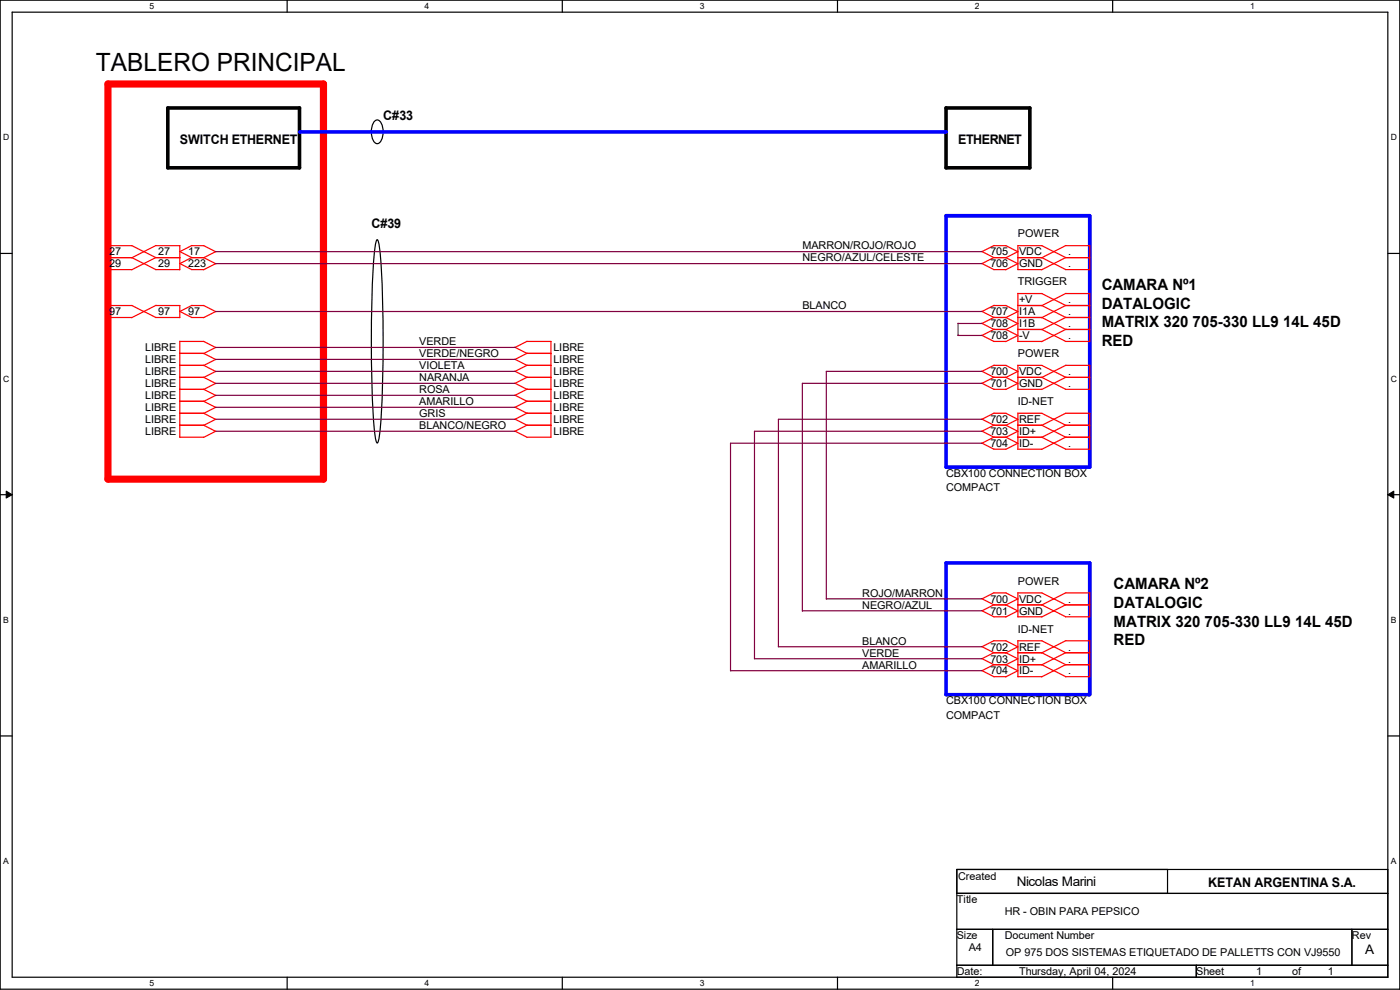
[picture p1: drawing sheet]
<svg xmlns="http://www.w3.org/2000/svg" width="297mm" height="210mm" viewBox="0 0 297 210" stroke-linecap="round" stroke-linejoin="round" font-family="sans-serif">
<path d="M0 0h297v209.8h-297zM2.6 2.6h291.8v204.7h-291.8z" fill="none" stroke="#000" stroke-width=".25"/>
<g fill="#fff">
<path d="M31.7 .3h1v2h-1z"/>
<path d="M31.7 207.6h1v1.9h-1z"/>
</g>
<path d="M60.9 0v2.6M60.9 207.3v2.5" fill="none" stroke="#000" stroke-width=".25"/>
<g fill="#fff">
<path d="M90.1 .3h1v2h-1z"/>
<path d="M90.1 207.6h1v1.9h-1z"/>
</g>
<path d="M119.3 0v2.6M119.3 207.3v2.5" fill="none" stroke="#000" stroke-width=".25"/>
<g fill="#fff">
<path d="M148.5 .3h.9v2h-.9z"/>
<path d="M148.5 207.6h.9v1.9h-.9z"/>
</g>
<path d="M177.7 0v2.6M177.7 207.3v2.5" fill="none" stroke="#000" stroke-width=".25"/>
<g fill="#fff">
<path d="M206.8 .3h1v2h-1z"/>
<path d="M206.8 207.6h1v1.9h-1z"/>
</g>
<path d="M236.1 0v2.6M236.1 207.3v2.5" fill="none" stroke="#000" stroke-width=".25"/>
<g fill="#fff">
<path d="M265.2 .3h1v2h-1z"/>
<path d="M265.2 207.6h1v1.9h-1z"/>
<path d="M.7 28.2h1.2v1.9h-1.2z"/>
<path d="M295.1 28.2h1.2v1.9h-1.2z"/>
<path d="M.7 79.3h1.2v2h-1.2z"/>
<path d="M295.1 79.3h1.2v2h-1.2z"/>
</g>
<path d="M0 53.8h2.6M294.4 53.8h2.6" fill="none" stroke="#000" stroke-width=".25"/>
<g fill="#fff">
<path d="M.7 130.5h1.2v2h-1.2z"/>
<path d="M295.1 130.5h1.1v2h-1.1z"/>
</g>
<path d="M0 104.9h2.6M294.4 104.9h2.6" fill="none" stroke="#000" stroke-width=".25"/>
<path d="M1.3 104.2l1.3 .7-1.3 .8zM294.4 104.9l1.3-.7v1.5z" fill="#000" stroke="#000" stroke-width=".21"/>
<g fill="#fff">
<path d="M.7 181.7h1.2v2h-1.2z"/>
<path d="M295.1 181.7h1.1v2h-1.1z"/>
</g>
<path d="M79.4 25.8a.84 .84 0 0 1 .9-.3 .84 .84 0 0 1 .6 .7 3.8 3.8 0 0 1-.5 4.2 .9 .9 0 0 1-1.3-.7 4.3 4.3 0 0 1 .3-3.9zM79.9 51l.1-.2a9.1 9.1 0 0 1 .8 4.2 275.1 275.1 0 0 1-.3 37.1 3.1 3.1 0 0 1-.5 1.9 9.1 9.1 0 0 1-.7-4.2 275.1 275.1 0 0 1 .2-37zM0 156.1h2.6M294.4 156.1h2.6M203 184.4h91.4v22.9h-91.4zM203 189.5h91.4M203 197.1h91.4M210.6 197.1v7.7M247.7 184.4v5.1M286.8 197.1v7.7M203 204.8h91.4M253.8 204.8v2.5" fill="none" stroke="#000" stroke-width=".25"/>
<path d="M22.9 17.8h45.7v83.8h-45.7z" fill="none" stroke="#f00" stroke-width="1.5"/>
<path d="M35.6 22.9h27.9v12.7h-27.9zM200.7 22.9h17.8v12.7h-17.8z" fill="none" stroke="#000" stroke-width=".76"/>
<path d="M63.5 28h137.2M200.7 45.8h30.5v53.3h-30.5zM200.7 119.4h30.5v28h-30.5z" fill="none" stroke="#00f" stroke-width=".76"/>
<g fill="none" stroke="#f00" stroke-width=".25">
<path d="M22.9 54.7h5.1l2.6 1.3M22.9 57.2h5.1M22.9 52.1h5.1l2.6 1.3M22.9 52.1v5.1M30.5 53.3l2.5 1.4h5.2M30.5 55.9l2.5 1.3h5.1M33.1 52.1h5.1M33.1 52.1l-5.2 2.6M33.1 54.6l-5.2 2.6M38.1 53.3l2.6 1.4M38.1 55.9l2.6 1.3M38.1 52.1v5.1"/>
<path d="M40.6 54.7h2.7M40.6 57.2h2.6M40.7 52.1h2.6M40.7 52.1l-2.6 1.3M40.7 54.6l-2.6 1.3M43.2 52.1l2.6 1.3M43.2 54.7l2.6 1.3M45.8 53.4l-2.6 1.3M45.8 55.9l-2.6 1.3M208.3 53.3l2.6 1.4M208.3 55.9l2.6 1.3M210.8 54.7h2.6l2.6 1.3"/>
<path d="M210.8 57.2h2.6M210.9 52.1h2.5l2.6 1.3M210.9 52.1l-2.6 1.3M210.9 54.6l-2.6 1.3M215.9 54.7h5.2M215.9 52.1h5.2M215.9 52.1v5.1h5.1M215.9 53.4l-2.5 1.3M215.9 55.9l-2.5 1.3M221 54.7l2.6 1.3M221 52.1l5.1 2.6M223.5 55.9l2.6 1.3"/>
<path d="M226.1 54.7h5.1M226.1 57.2h5.1M226.1 52.1h5.1M226.1 54.6l-5.1 2.6M226.1 52.1l-5.1 2.6M231.2 52.1v5.1M22.9 67.4h5.1M22.9 64.8h5.1l5.1 2.6h5M22.9 64.8v2.6M33.1 64.8h5.1M33.1 64.8l-5.2 2.6M38.1 75h5.2"/>
<path d="M38.1 77.5h5.2M38.1 66l2.6 1.4M38.1 72.4h5.2M38.1 64.8v2.6M38.1 72.4v20.4M40.6 67.4h2.6M40.7 64.8h2.6M40.7 64.8l-2.6 1.3M43.2 72.4l2.6 1.3M43.2 75l2.6 1.3M43.2 77.5l2.6 1.3M43.2 64.8l2.6 1.3"/>
<path d="M45.8 73.7l-2.6 1.3M45.8 76.2l-2.6 1.4M45.8 78.8l-2.6 1.3M45.8 66.1l-2.6 1.3M109.2 73.7l2.6 1.3M109.2 76.2l2.6 1.3M109.2 78.7l2.6 1.4M111.8 75h5.1M111.8 77.5h5.1M111.8 72.4h5.1M111.8 72.4l-2.5 1.3M111.8 74.9l-2.5 1.3"/>
<path d="M111.8 77.5l-2.5 1.3M116.9 72.4v20.4M208.3 68.6l2.6 1.3M208.3 71.1l2.6 1.3M208.3 66l2.6 1.4M208.3 78.7l2.6 1.4M210.8 72.4h2.6M210.8 67.4h2.6l2.6 1.3M210.8 69.9h2.6l2.6 1.3M210.9 77.5h2.5l2.6 1.3M210.9 64.8h2.5l2.6 1.3M210.9 67.3l-2.6 1.3"/>
<path d="M210.9 69.8l-2.6 1.4M210.9 64.8l-2.6 1.3M210.9 77.5l-2.6 1.3M215.9 64.8h5.2M215.9 67.4h5.2M215.9 69.9h5.2M215.9 62.2v10.2h5.1M215.9 68.6l-2.5 1.3M215.9 71.2l-2.5 1.3M215.9 66.1l-2.5 1.3M215.9 62.3h5.2M215.9 78.8l-2.5 1.3"/>
<path d="M221 77.5l2.6 1.3M221 64.8l2.6 1.3M221 62.3l2.6 1.3M221 69.9l2.6 1.3M221 67.4l2.6 1.3M221.1 77.5h-5.2v5.1h5.1M223.5 78.7l2.6 1.4M223.5 63.5l2.6 1.3M223.5 66l2.6 1.4M223.5 71.1l2.6 1.3M223.5 68.6l2.6 1.3M226.1 64.8h5.1"/>
<path d="M226.1 67.4h5.1M226.1 69.9h5.1M226.1 77.5h5.1M226.1 62.3h5.1M226.1 77.5l-5.1 2.6M226.1 62.2l-5.1 2.7M226.1 64.8l-5.1 2.6M226.1 69.8l-5.1 2.7M226.1 67.3l-5.1 2.6M231.2 62.3v10.1h-5.1M231.2 77.5v5.1M38.1 80.1h5.2"/>
<path d="M38.1 82.6h5.2M38.1 85.1h5.2M38.1 87.7h5.2M38.1 90.2h5.2M38.1 92.8h5.1M43.2 80.1l2.6 1.3M43.2 82.6l2.6 1.3M43.2 85.1l2.6 1.3M43.2 87.7l2.6 1.3M43.2 90.2l2.6 1.3M45.8 81.3l-2.6 1.3M45.8 83.9l-2.6 1.3"/>
<path d="M45.8 86.4l-2.6 1.3M45.8 88.9l-2.6 1.4M45.8 91.5l-2.6 1.3M109.2 81.3l2.6 1.3M109.2 83.8l2.6 1.3M109.2 86.4l2.6 1.3M109.2 88.9l2.6 1.3M109.2 91.4l2.6 1.4M111.8 80.1h5.1M111.8 82.6h5.1M111.8 85.1h5.1M111.8 87.7h5.1"/>
<path d="M111.8 90.2h5.1M111.8 92.8h5.1M111.8 80l-2.5 1.3M111.8 82.5l-2.5 1.4M111.8 85.1l-2.5 1.3M111.8 87.6l-2.5 1.3M111.8 90.2l-2.5 1.3M208.3 81.3l2.6 1.3M208.3 88.9l2.6 1.3M208.3 94l2.6 1.3M208.3 91.4l2.6 1.4M210.8 80.1h2.6l2.6 1.3"/>
<path d="M210.8 82.6h2.6M210.8 90.2h2.6l2.6 1.3M210.8 92.8h2.6l2.6 1.3M210.8 95.3h2.6M210.9 87.7h2.5l2.6 1.3M210.9 80l-2.6 1.3M210.9 87.6l-2.6 1.3M210.9 92.7l-2.6 1.3M210.9 90.2l-2.6 1.3M215.9 80.1h5.2M215.9 90.2h5.2M215.9 92.8h5.2"/>
<path d="M215.9 87.7h5.2M215.9 87.6v7.7h5.1M215.9 81.3l-2.5 1.3M215.9 88.9l-2.5 1.4M215.9 94l-2.5 1.3M215.9 91.5l-2.5 1.3M221 80.1l2.6 1.3M221 87.7l2.6 1.3M221 90.2l2.6 1.3M221 92.8l2.6 1.3M223.5 81.3l2.6 1.3M223.5 88.9l2.6 1.3"/>
<path d="M223.5 94l2.6 1.3M223.5 91.4l2.6 1.4M226.1 80.1h5.1M226.1 82.6h5.1M226.1 90.2h5.1M226.1 92.8h5.1M226.1 87.7h5.1M226.1 80l-5.1 2.6M226.1 87.6l-5.1 2.7M226.1 92.7l-5.1 2.6M226.1 90.2l-5.1 2.6M231.2 87.7v7.6h-5.1"/>
<path d="M208.3 139.7l2.6 1.3M208.3 129.5l2.6 1.4M208.3 137.2l2.6 1.3M208.3 127l2.6 1.3M210.8 138.5h2.6l2.6 1.3M210.8 128.3h2.6l2.6 1.3M210.8 130.9h2.6M210.9 135.9h2.5l2.6 1.3M210.9 125.8h2.5l2.6 1.3M210.9 138.4l-2.6 1.3M210.9 128.3l-2.6 1.3M210.9 135.9l-2.6 1.3"/>
<path d="M210.9 125.7l-2.6 1.3M215.9 138.5h5.2M215.9 128.3h5.2M215.9 135.9v7.7h5.1M215.9 139.7l-2.5 1.4M215.9 129.6l-2.5 1.3M215.9 135.9h5.2M215.9 137.2l-2.5 1.3M215.9 127l-2.5 1.4M221 125.8l5.1 2.5M221 135.9l2.6 1.3M221 138.5l2.6 1.3"/>
<path d="M221 128.3l2.6 1.3M221.1 125.8l-5.2-.1v5.2h5.1M223.5 139.7l2.6 1.3M223.5 129.5l2.6 1.4M223.5 137.2l2.6 1.3M226.1 138.5h5.1M226.1 128.3h5.1M226.1 130.9h5.1M226.1 135.9h5.1M226.1 125.8h5.1M226.1 125.7l-5.1 2.7M226.1 135.9l-5.1 2.6"/>
<path d="M226.1 138.4l-5.1 2.7M226.1 128.3l-5.1 2.6M231.2 125.8v5.1M231.2 135.9v7.7h-5.1M208.3 142.2l2.6 1.4M210.8 141h2.6l2.6 1.3M210.8 143.6h2.6M210.9 141l-2.6 1.3M215.9 141h5.2M215.9 142.3l-2.5 1.3M221 141l2.6 1.3M223.5 142.2l2.6 1.4"/>
<path d="M226.1 141h5.1M226.1 141l-5.1 2.6"/>
</g>
<g fill="none" stroke="#800040" stroke-width=".25">
<path d="M45.8 53.4h162.6M45.8 55.9h162.6M45.7 66.1h162.6M45.8 78.8h63.5M45.8 73.7h63.5M45.8 76.2h63.5M203.2 71.2h5.1M203.2 68.6v2.6M203.2 68.6h5.2M208.4 78.8h-33.1v48.3M45.8 81.3h63.5M45.8 88.9h63.5"/>
<path d="M45.8 91.5h63.5M45.8 83.9h63.5M45.8 86.4h63.5M208.4 81.3h-38.2v48.3M208.4 88.9h-43.3v48.3M208.4 91.5h-48.3v48.3M208.4 94h-53.4v48.3h53.4M160.1 139.7h48.3M165.1 137.2h43.3M170.2 129.6h38.2M175.3 127h33.1"/>
</g>
<text font-size="5.3" x="20.4" y="15">TABLERO PRINCIPAL</text>
<g font-size="3.3">
<text x="233.7" y="61.6">CAMARA Nº1</text>
<text x="233.7" y="65.5">DATALOGIC</text>
<text x="233.7" y="69.4">MATRIX 320 705-330 LL9 14L 45D</text>
<text x="233.7" y="73.4">RED</text>
<text x="236.3" y="125.1">CAMARA Nº2</text>
<text x="236.3" y="129">DATALOGIC</text>
<text x="236.3" y="132.9">MATRIX 320 705-330 LL9 14L 45D</text>
<text x="236.3" y="136.9">RED</text>
</g>
<g font-size="2.8">
<text x="81.3" y="25.5">C#33</text>
<text x="38.1" y="30.6">SWITCH ETHERNET</text>
<text x="203.2" y="30.6">ETHERNET</text>
<text x="78.8" y="48.4">C#39</text>
<text x="215.7" y="188">Nicolas Marini</text>
<text x="256.3" y="188.1">KETAN ARGENTINA S.A.</text>
<text x="289.6" y="202.5">A</text>
</g>
<g font-size="2.3">
<text x="170.2" y="52.9">MARRON/ROJO/ROJO</text>
<text x="215.9" y="50.4">POWER</text>
<text x="23.2" y="54.2">27</text>
<text x="23.2" y="56.7">29</text>
<text x="33.6" y="54.2">27</text>
<text x="33.6" y="56.7">29</text>
<text x="39.9" y="54.2">17</text>
<text x="39.9" y="56.7">223</text>
<text x="170.2" y="55.5">NEGRO/AZUL/CELESTE</text>
<text x="210.1" y="54.2">705</text>
<text x="210.1" y="56.7">706</text>
<text x="216.2" y="56.7">GND</text>
<text x="216.2" y="54.2">VDC</text>
<text x="226.6" y="56.7">.</text>
<text x="226.6" y="54.2">.</text>
<text x="170.2" y="65.6">BLANCO</text>
<text x="215.9" y="60.5">TRIGGER</text>
<text x="216.2" y="64.3">+V</text>
<text x="226.6" y="64.3">.</text>
<text x="23.2" y="66.9">97</text>
<text x="33.6" y="66.9">97</text>
<text x="39.9" y="66.9">97</text>
<text x="210.1" y="69.4">708</text>
<text x="210.1" y="72">708</text>
<text x="210.1" y="66.9">707</text>
<text x="216.2" y="66.9">I1A</text>
<text x="216.2" y="72">-V</text>
<text x="216.2" y="69.4">I1B</text>
<text x="226.6" y="66.9">.</text>
<text x="226.6" y="72">.</text>
<text x="226.6" y="69.4">.</text>
<text x="30.8" y="74.5">LIBRE</text>
<text x="30.8" y="77">LIBRE</text>
<text x="88.9" y="73.2">VERDE</text>
<text x="88.9" y="75.8">VERDE/NEGRO</text>
<text x="117.4" y="74.5">LIBRE</text>
<text x="117.4" y="77">LIBRE</text>
<text x="215.9" y="75.8">POWER</text>
<text x="30.8" y="79.6">LIBRE</text>
<text x="30.8" y="82.1">LIBRE</text>
<text x="88.9" y="78.3">VIOLETA</text>
<text x="88.9" y="80.9">NARANJA</text>
<text x="88.9" y="83.4">ROSA</text>
<text x="117.4" y="79.6">LIBRE</text>
<text x="117.4" y="82.1">LIBRE</text>
<text x="210.1" y="79.6">700</text>
<text x="210.1" y="82.1">701</text>
<text x="216.2" y="79.6">VDC</text>
<text x="216.2" y="82.1">GND</text>
<text x="226.6" y="82.1">.</text>
<text x="226.6" y="79.6">.</text>
<text x="30.8" y="84.7">LIBRE</text>
<text x="30.8" y="87.2">LIBRE</text>
<text x="30.8" y="89.7">LIBRE</text>
<text x="88.9" y="85.9">AMARILLO</text>
<text x="88.9" y="88.5">GRIS</text>
<text x="117.4" y="84.7">LIBRE</text>
<text x="117.4" y="87.2">LIBRE</text>
<text x="117.4" y="89.7">LIBRE</text>
<text x="210.1" y="89.7">702</text>
<text x="215.9" y="85.9">ID-NET</text>
<text x="216.2" y="89.7">REF</text>
<text x="226.6" y="89.7">.</text>
<text x="30.8" y="92.3">LIBRE</text>
<text x="88.9" y="91">BLANCO/NEGRO</text>
<text x="117.4" y="92.3">LIBRE</text>
<text x="210.1" y="94.8">704</text>
<text x="210.1" y="92.3">703</text>
<text x="216.2" y="92.3">ID+</text>
<text x="216.2" y="94.8">ID-</text>
<text x="226.6" y="94.8">.</text>
<text x="226.6" y="92.3">.</text>
<text x="200.7" y="101.2">CBX100 CONNECTION BOX</text>
<text x="200.7" y="104.2">COMPACT</text>
<text x="215.9" y="124">POWER</text>
<text x="182.9" y="126.6">ROJO/MARRON</text>
<text x="182.9" y="129.1">NEGRO/AZUL</text>
<text x="210.1" y="130.4">701</text>
<text x="210.1" y="127.8">700</text>
<text x="216.2" y="130.4">GND</text>
<text x="216.2" y="127.8">VDC</text>
<text x="226.6" y="127.8">.</text>
<text x="226.6" y="130.4">.</text>
<text x="182.9" y="136.7">BLANCO</text>
<text x="215.9" y="134.2">ID-NET</text>
<text x="182.9" y="139.3">VERDE</text>
<text x="182.9" y="141.8">AMARILLO</text>
<text x="210.1" y="140.5">703</text>
<text x="210.1" y="143.1">704</text>
<text x="210.1" y="138">702</text>
<text x="216.2" y="138">REF</text>
<text x="216.2" y="140.5">ID+</text>
<text x="216.2" y="143.1">ID-</text>
<text x="226.6" y="140.5">.</text>
<text x="226.6" y="143.1">.</text>
<text x="226.6" y="138">.</text>
<text x="200.7" y="149.4">CBX100 CONNECTION BOX</text>
<text x="200.7" y="152.4">COMPACT</text>
<text x="203" y="191.6">Title</text>
<text x="203.2" y="186.8">Created</text>
<text x="213.2" y="194.1">HR - OBIN PARA PEPSICO</text>
<text x="203" y="199.2">Size</text>
<text x="205.5" y="201.8">A4</text>
<text x="213.2" y="199.2">Document Number</text>
<text x="213.4" y="202.8">OP 975 DOS SISTEMAS ETIQUETADO DE PALLETTS CON VJ9550</text>
<text x="286.8" y="199.2">Rev</text>
<text x="203" y="206.8">Date:</text>
<text x="216.2" y="206.8">Thursday, April 04, 2024</text>
<text x="253.8" y="206.8">Sheet</text>
<text x="266.5" y="206.8">1</text>
<text x="274.1" y="206.8">of</text>
<text x="281.7" y="206.8">1</text>
</g>
<g font-size="1.8">
<text x="31.7" y="1.9">5</text>
<text x="90.1" y="1.9">4</text>
<text x="148.5" y="1.9">3</text>
<text x="206.8" y="1.9">2</text>
<text x="265.2" y="1.9">1</text>
<text x=".7" y="29.8">D</text>
<text x="295.1" y="29.8">D</text>
<text x=".7" y="80.9">C</text>
<text x="295.1" y="80.9">C</text>
<text x=".7" y="132.1">B</text>
<text x="295.1" y="132.1">B</text>
<text x=".7" y="183.3">A</text>
<text x="295.1" y="183.3">A</text>
<text x="31.7" y="209.2">5</text>
<text x="90.1" y="209.2">4</text>
<text x="148.5" y="209.2">3</text>
<text x="206.8" y="209.2">2</text>
<text x="265.2" y="209.2">1</text>
</g>
</svg>
